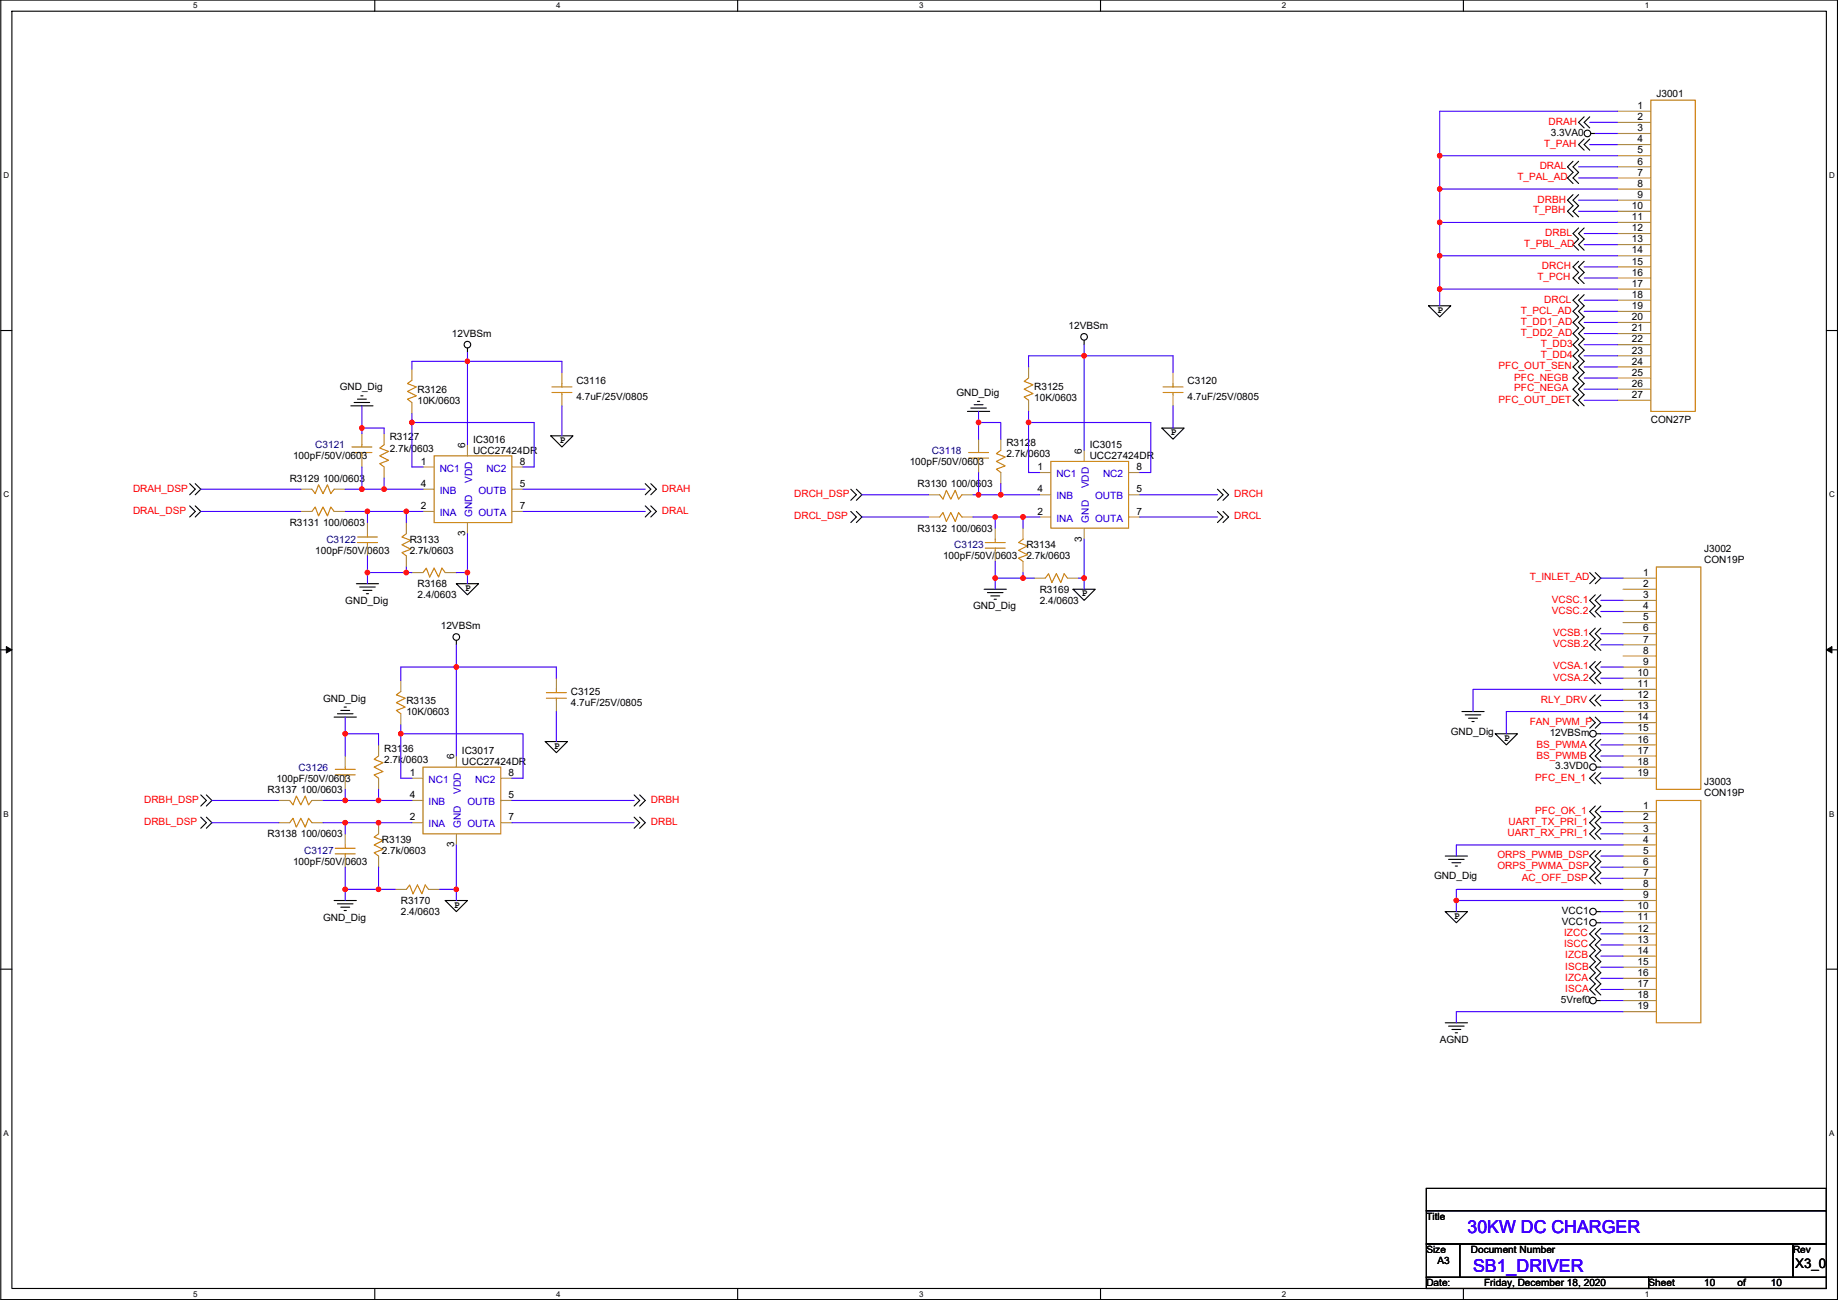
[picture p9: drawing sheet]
<svg xmlns="http://www.w3.org/2000/svg" width="420mm" height="297mm" viewBox="0 0 420 297" stroke-linecap="round" stroke-linejoin="round" font-family="sans-serif">
<path d="M.2 0h419.8v296.9h-419.8zM2.7 2.6h414.8v291.8h-414.8z" fill="none" stroke="#000" stroke-width=".25"/>
<g fill="#fff">
<path d="M44.2 .3h1v2h-1z"/>
<path d="M44.2 294.7h1v2h-1z"/>
</g>
<path d="M85.7 0v2.6M85.7 294.4v2.5" fill="none" stroke="#000" stroke-width=".25"/>
<g fill="#fff">
<path d="M127.1 .3h1v2h-1z"/>
<path d="M127.1 294.7h1v2h-1z"/>
</g>
<path d="M168.6 0v2.6M168.6 294.4v2.5" fill="none" stroke="#000" stroke-width=".25"/>
<g fill="#fff">
<path d="M210.1 .3h1v2h-1z"/>
<path d="M210.1 294.7h1v2h-1z"/>
</g>
<path d="M251.6 0v2.6M251.6 294.4v2.5" fill="none" stroke="#000" stroke-width=".25"/>
<g fill="#fff">
<path d="M293 .3h1v2h-1z"/>
<path d="M293 294.7h1v2h-1z"/>
</g>
<path d="M334.5 0v2.6M334.5 294.4v2.5" fill="none" stroke="#000" stroke-width=".25"/>
<g fill="#fff">
<path d="M376 .3h1v2h-1z"/>
<path d="M376 294.7h1v2h-1z"/>
<path d="M.8 39h1.3v2.1h-1.3z"/>
<path d="M418.1 39h1.3v2.1h-1.3z"/>
<path d="M.8 112h1.3v2h-1.3z"/>
<path d="M418.1 112h1.3v2h-1.3z"/>
</g>
<path d="M.2 75.5h2.5M417.5 75.5h2.5" fill="none" stroke="#000" stroke-width=".25"/>
<g fill="#fff">
<path d="M.8 185h1.2v2h-1.2z"/>
<path d="M418.1 185h1.2v2h-1.2z"/>
</g>
<path d="M.2 148.5h2.5M417.5 148.5h2.5" fill="none" stroke="#000" stroke-width=".25"/>
<path d="M1.4 147.7l1.3 .8-1.3 .7zM417.5 148.5l1.3-.8v1.5z" fill="#000" stroke="#000" stroke-width=".23"/>
<g fill="#fff">
<path d="M.8 257.9h1.2v2h-1.2z"/>
<path d="M418.1 257.9h1.2v2h-1.2z"/>
</g>
<g fill="none" stroke="#000" stroke-width=".25">
<path d="M359.6 36.9l-1.3 1.2 1.3 1.3-1.3 1.3 1.3 1.2M360.9 36.9l-1.3 1.2 1.3 1.3-1.3 1.3 1.3 1.2M362.1 26.7l-1.2 1.3 1.2 1.2M362.1 31.8l-1.2 1.2 1.2 1.3M363.4 26.7l-1.3 1.3 1.3 1.2M363.4 31.8l-1.3 1.2 1.3 1.3M363.7 30.5h1M359.6 44.5l-1.3 1.2 1.3 1.3-1.3 1.3 1.3 1.3M360.9 44.5l-1.3 1.2 1.3 1.3-1.3 1.3 1.3 1.3M360.9 52.1l-1.3 1.3 1.3 1.2-1.3 1.3 1.3 1.3M360.9 59.7l-1.3 1.3 1.3 1.3-1.3 1.2 1.3 1.3M362.1 52.1l-1.2 1.3 1.2 1.2-1.2 1.3 1.2 1.3"/>
<path d="M362.1 59.7l-1.2 1.3 1.2 1.3-1.2 1.2 1.2 1.3M106.9 79.5v1M247.8 77.7v1.1M326.6 69.9h5l-2.5 2.5zM360.9 67.3l-1.3 1.3 1.3 1.3-1.3 1.2 1.3 1.3-1.3 1.3 1.3 1.3-1.3 1.2 1.3 1.3-1.3 1.3 1.3 1.2-1.3 1.3 1.3 1.3-1.3 1.2 1.3 1.3-1.3 1.3 1.3 1.3-1.3 1.2 1.3 1.3-1.3 1.3 1.3 1.2M362.1 67.3l-1.2 1.3 1.2 1.3-1.2 1.2 1.2 1.3-1.2 1.3 1.2 1.3-1.2 1.2 1.2 1.3-1.2 1.3 1.2 1.2-1.2 1.3 1.2 1.3-1.2 1.2 1.2 1.3-1.2 1.3 1.2 1.3-1.2 1.2 1.2 1.3-1.2 1.3 1.2 1.2M80.2 92.7h5.1M81 92h3.5M81.7 91.2h2M82.5 90.4h.5M125.9 99.6h5.1l-2.6 2.5zM221.2 94h5"/>
<path d="M221.9 93.2h3.6M222.7 92.5h2M223.4 91.7h.6M265.6 97.8h5.1l-2.6 2.6zM43.4 110.5l1.2 1.3-1.2 1.3M43.4 115.6l1.2 1.3-1.2 1.2M44.6 110.5l1.3 1.3-1.3 1.3M44.6 115.6l1.3 1.3-1.3 1.2M147.5 110.5l1.3 1.3-1.3 1.3M147.5 115.6l1.3 1.3-1.3 1.2M148.8 110.5l1.2 1.3-1.2 1.3M148.8 115.6l1.2 1.3-1.2 1.2"/>
<path d="M194.5 111.8l1.3 1.3-1.3 1.2M194.5 116.9l1.3 1.2-1.3 1.3M195.8 111.8l1.2 1.3-1.2 1.2M195.8 116.9l1.2 1.2-1.2 1.3M278.3 111.8l1.3 1.3-1.3 1.2M278.3 116.9l1.3 1.2-1.3 1.3M279.6 111.8l1.2 1.3-1.2 1.2M279.6 116.9l1.2 1.2-1.2 1.3M81.5 133.4h5M82.2 134.1h3.6M83 134.9h2M83.7 135.7h.6"/>
<path d="M104.3 133.4h5.1l-2.5 2.5zM225 134.6h5M225.7 135.4h3.6M226.5 136.2h2M227.3 136.9h.5M245.3 134.6h5.1l-2.6 2.6zM363.4 130.8l1.3 1.3-1.3 1.3M364.7 130.8l1.2 1.3-1.2 1.3M364.7 135.9l-1.3 1.3 1.3 1.3-1.3 1.2 1.3 1.3M365.9 135.9l-1.2 1.3 1.2 1.3-1.2 1.2 1.2 1.3M104.3 146.3v1M364.7 143.5l-1.3 1.3 1.3 1.3-1.3 1.2 1.3 1.3"/>
<path d="M364.7 151.2l-1.3 1.2 1.3 1.3-1.3 1.3 1.3 1.2M364.7 158.8l-1.3 1.2 1.3 1.3M365.9 143.5l-1.2 1.3 1.2 1.3-1.2 1.2 1.2 1.3M365.9 151.2l-1.2 1.2 1.2 1.3-1.2 1.3 1.2 1.2M365.9 158.8l-1.2 1.2 1.2 1.3M76.4 163.9h5.1M77.1 163.1h3.6M77.9 162.3h2M78.7 161.6h.5M124.6 169.4h5.1l-2.5 2.6zM334.2 162.6h5.1M335 163.3h3.5"/>
<path d="M335.7 164.1h2M336.5 164.9h.5M341.8 167.7h5.1l-2.6 2.5zM363.4 163.9l1.3 1.2-1.3 1.3M364.7 163.9l1.2 1.2-1.2 1.3M364.7 168.9l-1.3 1.3 1.3 1.3-1.3 1.2 1.3 1.3M364.7 176.6l-1.3 1.2 1.3 1.3M364.9 167.7h1M364.9 175.3h1M365.9 168.9l-1.2 1.3 1.2 1.3-1.2 1.2 1.2 1.3M365.9 176.6l-1.2 1.2 1.2 1.3M45.9 181.6l1.3 1.3-1.3 1.3"/>
<path d="M45.9 186.7l1.3 1.3-1.3 1.3M47.2 181.6l1.2 1.3-1.2 1.3M47.2 186.7l1.2 1.3-1.2 1.3M145 181.6l1.2 1.3-1.2 1.3M145 186.7l1.2 1.3-1.2 1.3M146.2 181.6l1.3 1.3-1.3 1.3M146.2 186.7l1.3 1.3-1.3 1.3M330.4 195.6h5.1M331.1 196.4h3.6M331.9 197.1h2M332.7 197.9h.5M364.7 194.3l-1.3 1.3 1.3 1.3-1.3 1.2 1.3 1.3-1.3 1.3 1.3 1.3"/>
<path d="M364.7 184.2l-1.3 1.2 1.3 1.3-1.3 1.3 1.3 1.3-1.3 1.2 1.3 1.3M365.9 194.3l-1.2 1.3 1.2 1.3-1.2 1.2 1.2 1.3-1.2 1.3 1.2 1.3M365.9 184.2l-1.2 1.2 1.2 1.3-1.2 1.3 1.2 1.3-1.2 1.2 1.2 1.3M76.4 205.8h5.1M77.1 206.5h3.6M77.9 207.3h2M78.7 208h.5M101.8 205.8h5.1l-2.6 2.5zM330.4 208.3h5.1l-2.6 2.5zM364.7 212.1l-1.3 1.3 1.3 1.3-1.3 1.2 1.3 1.3-1.3 1.3 1.3 1.2-1.3 1.3 1.3 1.3-1.3 1.2 1.3 1.3-1.3 1.3 1.3 1.3M364.9 208.3h1M364.9 210.8h1"/>
<path d="M365.9 212.1l-1.2 1.3 1.2 1.3-1.2 1.2 1.2 1.3-1.2 1.3 1.2 1.2-1.2 1.3 1.2 1.3-1.2 1.2 1.2 1.3-1.2 1.3 1.2 1.3M.2 221.4h2.5M330.4 233.7h5.1M331.1 234.5h3.6M331.9 235.2h2M332.7 236h.5M364.9 228.6h1M417.5 221.4h2.5M326.1 271.5h91.4v5.1h-91.4zM326.1 276.6h91.4v7.6h-91.4zM326.1 291.9h50.8v2.5h-50.8zM326.1 284.2h7.6v7.7h-7.6z"/>
<path d="M333.7 284.2h76.2v7.7h-76.2zM376.9 291.9h40.6v2.5h-40.6zM409.9 284.2h7.6v7.7h-7.6z"/>
<circle cx="362.9" cy="30.5" r=".76"/>
<circle cx="106.8" cy="78.7" r=".76"/>
<circle cx="247.8" cy="77" r=".76"/>
<circle cx="104.3" cy="145.5" r=".76"/>
<circle cx="364.1" cy="175.3" r=".76"/>
<circle cx="364.1" cy="167.6" r=".76"/>
<circle cx="364.1" cy="208.3" r=".76"/>
<circle cx="364.1" cy="210.8" r=".76"/>
<circle cx="364.1" cy="228.6" r=".76"/>
</g>
<g fill="none" stroke="#cc8006" stroke-width=".25">
<path d="M377.4 22.9h10.1v71.1h-10.1zM94.2 86.9l-1.1 .8 2.1 .7-2.1 1 2.1 1-2.1 .8 1.1 .8M126.2 88.4h4.5M126.2 89.7h4.5M128.4 89.7v.5M128.4 87.7v.7M235.1 86.4l-1 .7 2 .8-2 1 2 1-2 .8 1 .8M265.9 88.4h4.5M265.9 89.7h4.5M268.1 89.7v.5M268.1 87.7v.7M71.3 116.9l.8-1.1 .7 2.1 1-2.1 1.1 2.1 .7-2.1 .8 1.1"/>
<path d="M71.3 111.8l.8 1 .7-2 1 2 1.1-2 .7 2 .8-1M80.4 103.4h4.6M80.4 102.1h4.6M82.7 101.6v.5M82.7 103.4v.8M87.8 101.6l-1 .8 2 .7-2 1.1 2 1-2 .7 1 .8M99.2 104.2h17.8v15.2h-17.8zM214.8 113.1l.8 1 .7-2.1 1 2.1 1.1-2.1 .7 2.1 .8-1M214.8 118.1l.8-1 .7 2 1-2 1.1 2 .7-2 .8 1M221.4 104.7h4.6M221.4 103.4h4.6M223.7 102.9v.5"/>
<path d="M223.7 104.7v.7M228.8 102.9l-1 .8 2 .7-2 1 2 1-2 .8 1 .8M240.2 105.4h17.8v15.3h-17.8zM81.7 122.7h4.6M81.7 124h4.6M84 124v.5M84 121.9v.8M92.9 121.9l-1 .8 2 .8-2 1 2 1-2 .8 1 .7M101.8 130.8l-.8-1-.7 2-1.1-2-1 2-.7-2-.8 1M225.2 124h4.6M225.2 125.2h4.6M227.5 125.2v.6"/>
<path d="M227.5 123.2v.8M233.9 123.2l-1.1 .8 2.1 .7-2.1 1.1 2.1 1-2.1 .7 1.1 .8M244 132.1l-.7-1-.8 2-1-2-1 2-.8-2-.8 1M378.6 129.6h10.2v50.8h-10.2zM91.6 158l-1 .8 2 .7-2 1 2 1.1-2 .7 1 .8M124.9 158.3h4.6M124.9 159.5h4.6M127.2 159.5v.5M127.2 157.5v.8M76.6 177.1h4.6M76.6 175.8h4.6M78.9 175.3v.5"/>
<path d="M78.9 177.1v.7M86.5 172.7l-1 .8 2.1 .8-2.1 1 2.1 1-2.1 .8 1 .7M96.7 175.3h17.8v15.2h-17.8zM66.2 182.9l.8 1 .7-2 1.1 2 1-2 .7 2 .8-1M66.2 188l.8-1 .7 2 1.1-2 1 2 .7-2 .8 1M76.6 193.8h4.6M76.6 195.1h4.6M78.9 195.1v.5M78.9 193.1v.7M86.5 190.5l-1 .8 2.1 .7-2.1 1.1 2.1 1-2.1 .7 1 .8M378.6 182.9h10.2v50.8h-10.2zM98 203.2l-.8-1-.8 2-1-2-1 2-.7-2-.8 1"/>
</g>
<g fill="none" stroke="#a84" stroke-width=".25">
<path d="M369.7 25.4h7.7M369.7 28h7.7M369.7 30.5h7.7M369.7 33h7.7M369.7 35.6h7.7M369.7 38.1h7.7M369.7 40.7h7.7M369.7 43.2h7.7M369.7 45.7h7.7M369.7 48.3h7.7M369.7 50.8h7.7M369.7 53.4h7.7"/>
<path d="M369.7 55.9h7.7M369.7 58.4h7.7M369.7 61h7.7M369.7 63.5h7.7M369.7 66.1h7.7M369.7 68.6h7.7M369.7 71.1h7.7M369.7 73.7h7.7M369.7 76.2h7.7M369.7 78.8h7.7M82.7 99.1v2.5M87.8 99.1v2.5"/>
<path d="M94.2 84.3v2.6M94.2 92v2.5M128.4 90.2v2.5M128.4 85.1v2.6M235.1 83.8v2.6M235.1 91.5v2.5M268.1 90.2v2.5M268.1 85.1v2.6M369.7 81.3h7.7M369.7 83.8h7.7M369.7 86.4h7.7M369.7 88.9h7.7"/>
<path d="M369.7 91.5h7.7M68.8 116.9h2.5M68.8 111.8h2.5M76.4 116.9h2.5M76.4 111.8h2.5M82.7 104.2v2.5M84 119.4v2.5M87.8 106.7v2.5M92.9 119.4v2.5M96.7 106.7h2.5M96.7 116.9h2.5M96.7 111.8h2.5"/>
<path d="M106.9 101.6v2.6M106.9 119.4v2.5M117 111.8h2.6M117 116.9h2.6M117 106.7h2.6M212.3 113.1h2.5M212.3 118.1h2.5M219.9 113.1h2.5M219.9 118.1h2.5M223.7 100.4v2.5M223.7 105.4v2.6M228.8 100.4v2.5"/>
<path d="M228.8 108v2.5M237.7 108h2.5M237.7 118.1h2.5M237.7 113.1h2.5M247.8 102.9v2.5M258 113.1h2.5M258 118.1h2.5M258 108h2.5M84 124.5v2.5M92.9 127v2.6M94.2 130.8h2.5M101.8 130.8h2.5"/>
<path d="M227.5 125.8v2.5M227.5 120.7v2.5M233.9 128.3v2.5M233.9 120.7v2.5M236.4 132.1h2.5M244 132.1h2.6M247.8 120.7v2.5M371 132.1h7.6M371 134.6h7.6M371 137.2h7.6M371 139.7h7.6M91.6 155.5v2.5"/>
<path d="M127.2 155v2.5M371 142.3h7.6M371 144.8h7.6M371 147.3h7.6M371 149.9h7.6M371 152.4h7.6M371 155h7.6M371 157.5h7.6M78.9 172.7v2.6M78.9 177.8v2.6M86.5 170.2v2.5M86.5 177.8v2.6"/>
<path d="M91.6 163.1v2.5M94.2 177.8h2.5M104.3 172.7v2.6M114.5 177.8h2.5M127.2 160v2.6M371 160h7.6M371 162.6h7.6M371 165.1h7.6M371 167.7h7.6M371 170.2h7.6M371 172.7h7.6M371 175.3h7.6"/>
<path d="M371 177.8h7.6M63.7 182.9h2.5M63.7 188h2.5M71.3 182.9h2.5M71.3 188h2.5M78.9 195.6v2.5M78.9 190.5v2.6M86.5 195.6v2.5M86.5 188v2.5M94.2 188h2.5M94.2 182.9h2.5M104.3 190.5v2.6"/>
<path d="M114.5 182.9h2.5M114.5 188h2.5M371 185.4h7.6M371 188h7.6M371 190.5h7.6M371 193.1h7.6M371 195.6h7.6M371 198.1h7.6M90.3 203.2h2.6M98 203.2h2.5M371 200.7h7.6M371 203.2h7.6"/>
<path d="M371 205.8h7.6M371 208.3h7.6M371 210.8h7.6M371 213.4h7.6M371 215.9h7.6M371 218.5h7.6M371 221h7.6M371 223.5h7.6M371 226.1h7.6M371 228.6h7.6M371 231.2h7.6"/>
</g>
<g fill="none" stroke="#4200ff" stroke-width=".25">
<path d="M329.1 35.6v7.6M329.1 35.6h40.6M360.9 38.1h8.8M363.4 28h6.3M363.4 33h6.3M364.7 30.5h5M369.7 25.4h-40.6v10.2M329.1 43.2h40.6M329.1 43.2v7.6M329.1 58.4v7.7M329.1 58.4h40.6M360.9 45.7h8.8"/>
<path d="M360.9 48.3h8.8M360.9 40.7h8.8M362.1 53.4h7.6M362.1 55.9h7.6M369.7 50.8h-40.6v7.6M247.8 78.8v24.1M329.1 66.1v3.8M329.1 66.1h40.6M362.1 61h7.6M362.1 63.5h7.6M362.1 68.6h7.6M362.1 71.1h7.6"/>
<path d="M362.1 73.7h7.6M362.1 76.2h7.6M362.1 78.8h7.6M82.7 97.8v1.3M82.7 92.7v5.1M82.7 97.8h5.1v1.3M94.2 84.3v-1.7h34.2v2.5M94.2 94.5v2M94.2 96.5v10.2h2.5M94.2 96.5h27.9v10.2h-2.5M106.9 80.5v21.1M128.4 92.7v6.9"/>
<path d="M223.7 94v2.5M235.1 83.8v-2.5h33v3.8M235.1 96.5v11.5h2.6M235.1 94v2.5h28v11.5h-2.6M268.1 92.7v5.1M362.1 83.8h7.6M362.1 88.9h7.6M362.1 91.5h7.6M362.1 81.3h7.6M362.1 86.4h7.6M45.9 111.8h22.9M45.9 116.9h22.9"/>
<path d="M78.9 111.8h3.8M78.9 116.9h5.1M82.7 111.8h5.1M82.7 106.7v5.1M87.8 111.8h8.9M87.8 109.2v2.6M92.9 116.9h-8.9v2.5M92.9 116.9v2.5M92.9 116.9h3.8M119.6 111.8h27.9M119.6 116.9h27.9M197 113.1h15.3"/>
<path d="M197 118.1h15.3M222.4 118.1h5.1M222.4 113.1h1.3M223.7 108v5.1M223.7 113.1h5.1M223.7 100.4v-3.9h5.1v3.9M227.5 118.1h6.4M227.5 118.1v2.6M228.8 110.5v2.6M228.8 113.1h8.9M233.9 118.1v2.6M233.9 118.1h3.8"/>
<path d="M260.5 118.1h17.8M260.5 113.1h17.8M84 127v3.8M84 130.8h8.9M84 130.8v2.6M92.9 130.8h1.3M92.9 129.6v1.2M104.3 130.8h2.6v2.6M106.9 121.9v8.9M227.5 128.3v3.8M227.5 132.1h6.4M227.5 132.1v2.5"/>
<path d="M233.9 130.8v1.3M233.9 132.1h2.5M246.6 132.1h1.2v2.5M247.8 123.2v8.9M365.9 137.2h5.1M365.9 139.7h5.1M365.9 132.1h5.1M104.3 147.3v25.4M127.2 155v-2.6h-35.6v3.1M365.9 144.8h5.1M365.9 147.3h5.1M365.9 152.4h5.1"/>
<path d="M365.9 155h5.1M371 157.5h-34.3v5.1M78.9 167.7v5M78.9 163.9v3.8M78.9 167.7h7.6v2.5M91.6 165.6v2.1M91.6 167.7v10.1h2.6M91.6 167.7h28v10.1h-2.6M127.2 162.6v6.8M365.9 160h5.1M365.9 167.7h5.1M365.9 170.2h5.1"/>
<path d="M365.9 172.7h5.1M365.9 175.3h5.1M365.9 177.8h5.1M365.9 165.1h5.1M371 162.6h-26.7v5.1M48.4 182.9h15.3M48.4 188h15.3M73.8 188h5.1M73.8 182.9h5.1M78.9 198.1v5.1M78.9 188h15.3M78.9 180.4v2.5"/>
<path d="M78.9 182.9h7.6M78.9 188v2.5M86.5 182.9h7.7M86.5 180.4v2.5M86.5 198.1v5.1M104.3 193.1v10.1M117 182.9h28M117 188h28M365.9 195.6h5.1M365.9 198.1h5.1M365.9 190.5h5.1M365.9 185.4h5.1"/>
<path d="M365.9 188h5.1M371 193.1h-38.1v2.5M78.9 203.2h7.6M78.9 203.2v2.6M86.5 203.2h3.8M100.5 203.2h3.8v2.6M332.9 205.8h38.1M332.9 205.8v2.5M365.9 208.3h5.1M365.9 210.8h5.1M365.9 213.4h5.1M365.9 215.9h5.1"/>
<path d="M365.9 218.5h5.1M365.9 200.7h5.1M371 203.2h-38.1v2.6M365.9 221h5.1M365.9 223.5h5.1M365.9 226.1h5.1M365.9 228.6h5.1M371 231.2h-38.1v2.5"/>
</g>
<g fill="#f00" stroke="#f00" stroke-width=".25">
<circle cx="84" cy="116.8" r=".5"/>
<circle cx="106.8" cy="82.6" r=".5"/>
<circle cx="87.8" cy="111.8" r=".5"/>
<circle cx="82.7" cy="97.8" r=".5"/>
<circle cx="228.8" cy="113" r=".5"/>
<circle cx="223.7" cy="113" r=".5"/>
<circle cx="227.5" cy="118.1" r=".5"/>
<circle cx="233.8" cy="118.1" r=".5"/>
<circle cx="86.5" cy="203.2" r=".5"/>
<circle cx="78.9" cy="203.2" r=".5"/>
<circle cx="78.9" cy="167.6" r=".5"/>
<circle cx="104.3" cy="152.4" r=".5"/>
<circle cx="104.3" cy="203.2" r=".5"/>
<circle cx="86.5" cy="182.9" r=".5"/>
<circle cx="78.9" cy="182.9" r=".5"/>
<circle cx="86.5" cy="188" r=".5"/>
<circle cx="78.9" cy="188" r=".5"/>
<circle cx="91.6" cy="167.6" r=".5"/>
<circle cx="94.1" cy="96.5" r=".5"/>
<circle cx="82.7" cy="111.8" r=".5"/>
<circle cx="332.9" cy="205.7" r=".5"/>
<circle cx="106.8" cy="130.8" r=".5"/>
<circle cx="92.9" cy="130.8" r=".5"/>
<circle cx="92.9" cy="116.8" r=".5"/>
<circle cx="84" cy="130.8" r=".5"/>
<circle cx="247.8" cy="81.3" r=".5"/>
<circle cx="235.1" cy="96.5" r=".5"/>
<circle cx="227.5" cy="132.1" r=".5"/>
<circle cx="233.8" cy="132.1" r=".5"/>
<circle cx="247.8" cy="132.1" r=".5"/>
<circle cx="223.7" cy="96.5" r=".5"/>
<circle cx="329.1" cy="43.2" r=".5"/>
<circle cx="329.1" cy="35.6" r=".5"/>
<circle cx="329.1" cy="50.8" r=".5"/>
<circle cx="329.1" cy="58.4" r=".5"/>
<circle cx="329.1" cy="66" r=".5"/>
</g>
<g font-size="4.1" fill="#00f">
<text x="335.5" y="281.8">30KW DC CHARGER</text>
<text x="336.7" y="290.7">SB1_DRIVER</text>
</g>
<text font-size="3" x="410.4" y="289.8">X3_0</text>
<g font-size="2.3">
<text x="378.6" y="22.1">J3001</text>
<text x="374.3" y="24.9">1</text>
<text x="374.3" y="27.4">2</text>
<text x="374.3" y="30">3</text>
<text x="354.5" y="31">3.3VA0</text>
<text x="374.3" y="32.5">4</text>
<text x="374.3" y="35.1">5</text>
<text x="374.3" y="37.6">6</text>
<text x="374.3" y="40.1">7</text>
<text x="373.1" y="47.8">10</text>
<text x="374.3" y="42.7">8</text>
<text x="374.3" y="45.2">9</text>
<text x="373.1" y="50.3">11</text>
<text x="373.1" y="52.8">12</text>
<text x="373.1" y="55.4">13</text>
<text x="373.1" y="57.9">14</text>
<text x="373.1" y="60.5">15</text>
<text x="373.1" y="63">16</text>
<text x="373.1" y="65.5">17</text>
<text x="328.6" y="71.5">P</text>
<text x="373.1" y="68.1">18</text>
<text x="373.1" y="70.6">19</text>
<text x="103.3" y="77">12VBSm</text>
<text x="244.3" y="75.2">12VBSm</text>
<text x="373.1" y="73.2">20</text>
<text x="373.1" y="75.7">21</text>
<text x="373.1" y="78.2">22</text>
<text x="373.1" y="80.8">23</text>
<text x="373.1" y="83.3">24</text>
<text x="77.6" y="89.2">GND_Dig</text>
<text x="95.4" y="89.7">R3126</text>
<text x="131.8" y="87.7">C3116</text>
<text x="236.4" y="89.2">R3125</text>
<text x="271.5" y="87.7">C3120</text>
<text x="373.1" y="85.9">25</text>
<text x="373.1" y="88.4">26</text>
<text x="95.4" y="92.2">10K/0603</text>
<text x="131.8" y="91.5">4.7uF/25V/0805</text>
<text x="218.6" y="90.5">GND_Dig</text>
<text x="236.4" y="91.7">10K/0603</text>
<text x="271.5" y="91.5">4.7uF/25V/0805</text>
<text x="373.1" y="90.9">27</text>
<text x="89.1" y="100.6">R3127</text>
<text x="108.1" y="101.1">IC3016</text>
<text x="127.9" y="101.2">P</text>
<text x="230" y="101.9">R3128</text>
<text x="267.6" y="99.5">P</text>
<text x="377.4" y="96.6">CON27P</text>
<text x="67" y="104.9">100pF/50V/0603</text>
<text x="89.1" y="103.2">2.7k/0603</text>
<text x="96.2" y="106.2">1</text>
<text x="106.3" y="102.4" transform="rotate(-90 106.3 102.4)">6</text>
<text x="108.1" y="103.7">UCC27424DR</text>
<text x="118.8" y="106.2">8</text>
<text x="208" y="106.2">100pF/50V/0603</text>
<text x="230" y="104.4">2.7k/0603</text>
<text x="237.2" y="107.4">1</text>
<text x="247.3" y="103.7" transform="rotate(-90 247.3 103.7)">6</text>
<text x="249.1" y="102.4">IC3015</text>
<text x="249.1" y="104.9">UCC27424DR</text>
<text x="259.8" y="107.4">8</text>
<text x="66.2" y="110">R3129 100/0603</text>
<text x="96.2" y="111.3">4</text>
<text x="118.8" y="111.3">5</text>
<text x="209.7" y="111.3">R3130 100/0603</text>
<text x="237.2" y="112.5">4</text>
<text x="259.8" y="112.5">5</text>
<text x="96.2" y="116.3">2</text>
<text x="118.8" y="116.3">7</text>
<text x="237.2" y="117.6">2</text>
<text x="259.8" y="117.6">7</text>
<text x="66.2" y="120.2">R3131 100/0603</text>
<text x="93.7" y="124">R3133</text>
<text x="106.3" y="122.5" transform="rotate(-90 106.3 122.5)">3</text>
<text x="209.7" y="121.5">R3132 100/0603</text>
<text x="234.6" y="125.3">R3134</text>
<text x="247.3" y="123.7" transform="rotate(-90 247.3 123.7)">3</text>
<text x="72.1" y="126.5">100pF/50V/0603</text>
<text x="93.7" y="126.5">2.7k/0603</text>
<text x="215.6" y="127.8">100pF/50V/0603</text>
<text x="234.6" y="127.8">2.7k/0603</text>
<text x="375.6" y="131.6">1</text>
<text x="389.6" y="126">J3002</text>
<text x="389.6" y="128.6">CON19P</text>
<text x="78.9" y="138">GND_Dig</text>
<text x="95.4" y="134.2">R3168</text>
<text x="95.4" y="136.7">2.4/0603</text>
<text x="106.4" y="135">P</text>
<text x="237.7" y="135.4">R3169</text>
<text x="237.7" y="138">2.4/0603</text>
<text x="247.3" y="136.3">P</text>
<text x="375.6" y="134.1">2</text>
<text x="375.6" y="136.7">3</text>
<text x="100.8" y="143.8">12VBSm</text>
<text x="222.4" y="139.2">GND_Dig</text>
<text x="375.6" y="139.2">4</text>
<text x="375.6" y="141.7">5</text>
<text x="375.6" y="144.3">6</text>
<text x="375.6" y="146.8">7</text>
<text x="375.6" y="149.4">8</text>
<text x="374.3" y="154.4">10</text>
<text x="375.6" y="151.9">9</text>
<text x="73.8" y="160.3">GND_Dig</text>
<text x="92.9" y="160.8">R3135</text>
<text x="130.5" y="158.8">C3125</text>
<text x="130.5" y="161.3">4.7uF/25V/0805</text>
<text x="374.3" y="157">11</text>
<text x="374.3" y="159.5">12</text>
<text x="92.9" y="163.4">10K/0603</text>
<text x="331.6" y="167.9">GND_Dig</text>
<text x="374.3" y="162.1">13</text>
<text x="374.3" y="164.6">14</text>
<text x="374.3" y="167.1">15</text>
<text x="87.8" y="171.7">R3136</text>
<text x="103.8" y="173.5" transform="rotate(-90 103.8 173.5)">6</text>
<text x="105.6" y="172.3">IC3017</text>
<text x="126.7" y="171.1">P</text>
<text x="343.8" y="169.3">P</text>
<text x="354.3" y="168.2">12VBSm</text>
<text x="374.3" y="169.7">16</text>
<text x="374.3" y="172.2">17</text>
<text x="63.2" y="178.6">100pF/50V/0603</text>
<text x="87.8" y="174.3">2.7k/0603</text>
<text x="93.7" y="177.3">1</text>
<text x="105.6" y="174.8">UCC27424DR</text>
<text x="116.3" y="177.3">8</text>
<text x="355.5" y="175.8">3.3VD0</text>
<text x="374.3" y="174.8">18</text>
<text x="374.3" y="177.3">19</text>
<text x="389.6" y="179.4">J3003</text>
<text x="61.1" y="181.1">R3137 100/0603</text>
<text x="93.7" y="182.4">4</text>
<text x="116.3" y="182.4">5</text>
<text x="375.6" y="184.9">1</text>
<text x="389.6" y="181.9">CON19P</text>
<text x="61.1" y="191.3">R3138 100/0603</text>
<text x="93.7" y="187.5">2</text>
<text x="116.3" y="187.5">7</text>
<text x="375.6" y="187.5">2</text>
<text x="375.6" y="190">3</text>
<text x="67" y="197.7">100pF/50V/0603</text>
<text x="87.3" y="192.6">R3139</text>
<text x="87.3" y="195.1">2.7k/0603</text>
<text x="103.8" y="193.6" transform="rotate(-90 103.8 193.6)">3</text>
<text x="375.6" y="192.5">4</text>
<text x="375.6" y="195.1">5</text>
<text x="375.6" y="197.6">6</text>
<text x="327.8" y="201">GND_Dig</text>
<text x="375.6" y="200.2">7</text>
<text x="375.6" y="202.7">8</text>
<text x="91.6" y="206.5">R3170</text>
<text x="91.6" y="209.1">2.4/0603</text>
<text x="103.8" y="207.4">P</text>
<text x="332.4" y="210">P</text>
<text x="357" y="208.8">VCC1</text>
<text x="374.3" y="207.8">10</text>
<text x="375.6" y="205.2">9</text>
<text x="73.8" y="210.4">GND_Dig</text>
<text x="357" y="211.4">VCC1</text>
<text x="374.3" y="210.3">11</text>
<text x="374.3" y="212.9">12</text>
<text x="374.3" y="215.4">13</text>
<text x="374.3" y="217.9">14</text>
<text x="374.3" y="220.5">15</text>
<text x="374.3" y="223">16</text>
<text x="374.3" y="225.6">17</text>
<text x="356.8" y="229.2">5Vref0</text>
<text x="374.3" y="228.1">18</text>
<text x="374.3" y="230.6">19</text>
<text x="329.1" y="238.3">AGND</text>
<text x="326.1" y="278.7">Title</text>
<text x="326.1" y="286.3">Size</text>
<text x="336.2" y="286.3">Document Number</text>
<text x="409.9" y="286.3">Rev</text>
<text x="326.1" y="293.9">Date:</text>
<text x="328.6" y="288.8">A3</text>
<text x="339.3" y="293.9">Friday, December 18, 2020</text>
<text x="376.9" y="293.9">Sheet</text>
<text x="389.6" y="293.9">10</text>
<text x="397.2" y="293.9">of</text>
<text x="404.8" y="293.9">10</text>
</g>
<g font-size="2.3" fill="#f00">
<text x="354" y="28.5">DRAH</text>
<text x="353" y="33.6">T_PAH</text>
<text x="346.9" y="41.2">T_PAL_AD</text>
<text x="352" y="38.7">DRAL</text>
<text x="351.5" y="46.3">DRBH</text>
<text x="350.4" y="48.6">T_PBH</text>
<text x="353.2" y="53.9">DRBL</text>
<text x="348.4" y="56.4">T_PBL_AD</text>
<text x="351.5" y="64.1">T_PCH</text>
<text x="352.5" y="61.5">DRCH</text>
<text x="347.7" y="71.7">T_PCL_AD</text>
<text x="353" y="69.1">DRCL</text>
<text x="347.7" y="74.2">T_DD1_AD</text>
<text x="347.7" y="76.8">T_DD2_AD</text>
<text x="352.2" y="79.3">T_DD3</text>
<text x="352.2" y="81.8">T_DD4</text>
<text x="342.6" y="84.4">PFC_OUT_SEN</text>
<text x="346.1" y="87.2">PFC_NEGB</text>
<text x="346.1" y="89.5">PFC_NEGA</text>
<text x="342.6" y="92">PFC_OUT_DET</text>
<text x="30.4" y="112.3">DRAH_DSP</text>
<text x="151.3" y="112.3">DRAH</text>
<text x="181.5" y="113.6">DRCH_DSP</text>
<text x="282.1" y="113.6">DRCH</text>
<text x="30.4" y="117.4">DRAL_DSP</text>
<text x="151.3" y="117.4">DRAL</text>
<text x="181.5" y="118.7">DRCL_DSP</text>
<text x="282.1" y="118.7">DRCL</text>
<text x="349.7" y="132.6">T_INLET_AD</text>
<text x="354.8" y="137.7">VCSC.1</text>
<text x="354.8" y="140.3">VCSC.2</text>
<text x="355" y="145.3">VCSB.1</text>
<text x="355" y="147.9">VCSB.2</text>
<text x="355" y="153">VCSA.1</text>
<text x="355" y="155.5">VCSA.2</text>
<text x="352.2" y="160.6">RLY_DRV</text>
<text x="349.7" y="165.7">FAN_PWM_P</text>
<text x="351.2" y="171">BS_PWMA</text>
<text x="351.2" y="173.5">BS_PWMB</text>
<text x="351" y="178.4">PFC_EN_1</text>
<text x="32.9" y="183.4">DRBH_DSP</text>
<text x="148.8" y="183.4">DRBH</text>
<text x="351" y="186">PFC_OK_1</text>
<text x="32.9" y="188.5">DRBL_DSP</text>
<text x="148.8" y="188.5">DRBL</text>
<text x="344.6" y="191.1">UART_RX_PRI_1</text>
<text x="344.9" y="188.5">UART_TX_PRI_1</text>
<text x="342.3" y="196.1">ORPS_PWMB_DSP</text>
<text x="342.3" y="198.7">ORPS_PWMA_DSP</text>
<text x="347.9" y="201.2">AC_OFF_DSP</text>
<text x="357.6" y="213.9">IZCC</text>
<text x="357.6" y="216.5">ISCC</text>
<text x="357.8" y="221.5">ISCB</text>
<text x="357.8" y="219">IZCB</text>
<text x="357.8" y="226.6">ISCA</text>
<text x="357.8" y="224.1">IZCA</text>
</g>
<g font-size="2.3" fill="#0000a0">
<text x="72.1" y="102.4">C3121</text>
<text x="213" y="103.7">C3118</text>
<text x="74.6" y="124">C3122</text>
<text x="218.1" y="125.3">C3123</text>
<text x="68.3" y="176.1">C3126</text>
<text x="69.5" y="195.1">C3127</text>
</g>
<g font-size="2.3" fill="#00c">
<text x="100.5" y="107.7">NC1</text>
<text x="111.2" y="107.7">NC2</text>
<text x="100.5" y="112.8">INB</text>
<text x="107.9" y="110.3" transform="rotate(-90 107.9 110.3)">VDD</text>
<text x="109.4" y="112.8">OUTB</text>
<text x="241.5" y="109">NC1</text>
<text x="248.9" y="111.6" transform="rotate(-90 248.9 111.6)">VDD</text>
<text x="252.1" y="109">NC2</text>
<text x="100.5" y="117.9">INA</text>
<text x="107.9" y="118.1" transform="rotate(-90 107.9 118.1)">GND</text>
<text x="109.4" y="117.9">OUTA</text>
<text x="241.5" y="119.2">INA</text>
<text x="241.5" y="114.1">INB</text>
<text x="248.9" y="119.4" transform="rotate(-90 248.9 119.4)">GND</text>
<text x="250.3" y="114.1">OUTB</text>
<text x="250.3" y="119.2">OUTA</text>
<text x="98" y="178.9">NC1</text>
<text x="108.6" y="178.9">NC2</text>
<text x="98" y="183.9">INB</text>
<text x="105.4" y="181.4" transform="rotate(-90 105.4 181.4)">VDD</text>
<text x="106.8" y="183.9">OUTB</text>
<text x="98" y="189">INA</text>
<text x="105.4" y="189.3" transform="rotate(-90 105.4 189.3)">GND</text>
<text x="106.8" y="189">OUTA</text>
</g>
<g font-size="1.8">
<text x="44.2" y="1.9">5</text>
<text x="127.1" y="1.9">4</text>
<text x="210.1" y="1.9">3</text>
<text x="293" y="1.9">2</text>
<text x="376" y="1.9">1</text>
<text x=".8" y="40.7">D</text>
<text x="418.1" y="40.7">D</text>
<text x=".8" y="113.6">C</text>
<text x="418.1" y="113.6">C</text>
<text x=".8" y="186.6">B</text>
<text x="418.1" y="186.6">B</text>
<text x=".8" y="259.5">A</text>
<text x="418.1" y="259.5">A</text>
<text x="44.2" y="296.3">5</text>
<text x="127.1" y="296.3">4</text>
<text x="210.1" y="296.3">3</text>
<text x="293" y="296.3">2</text>
<text x="376" y="296.3">1</text>
</g>
</svg>
